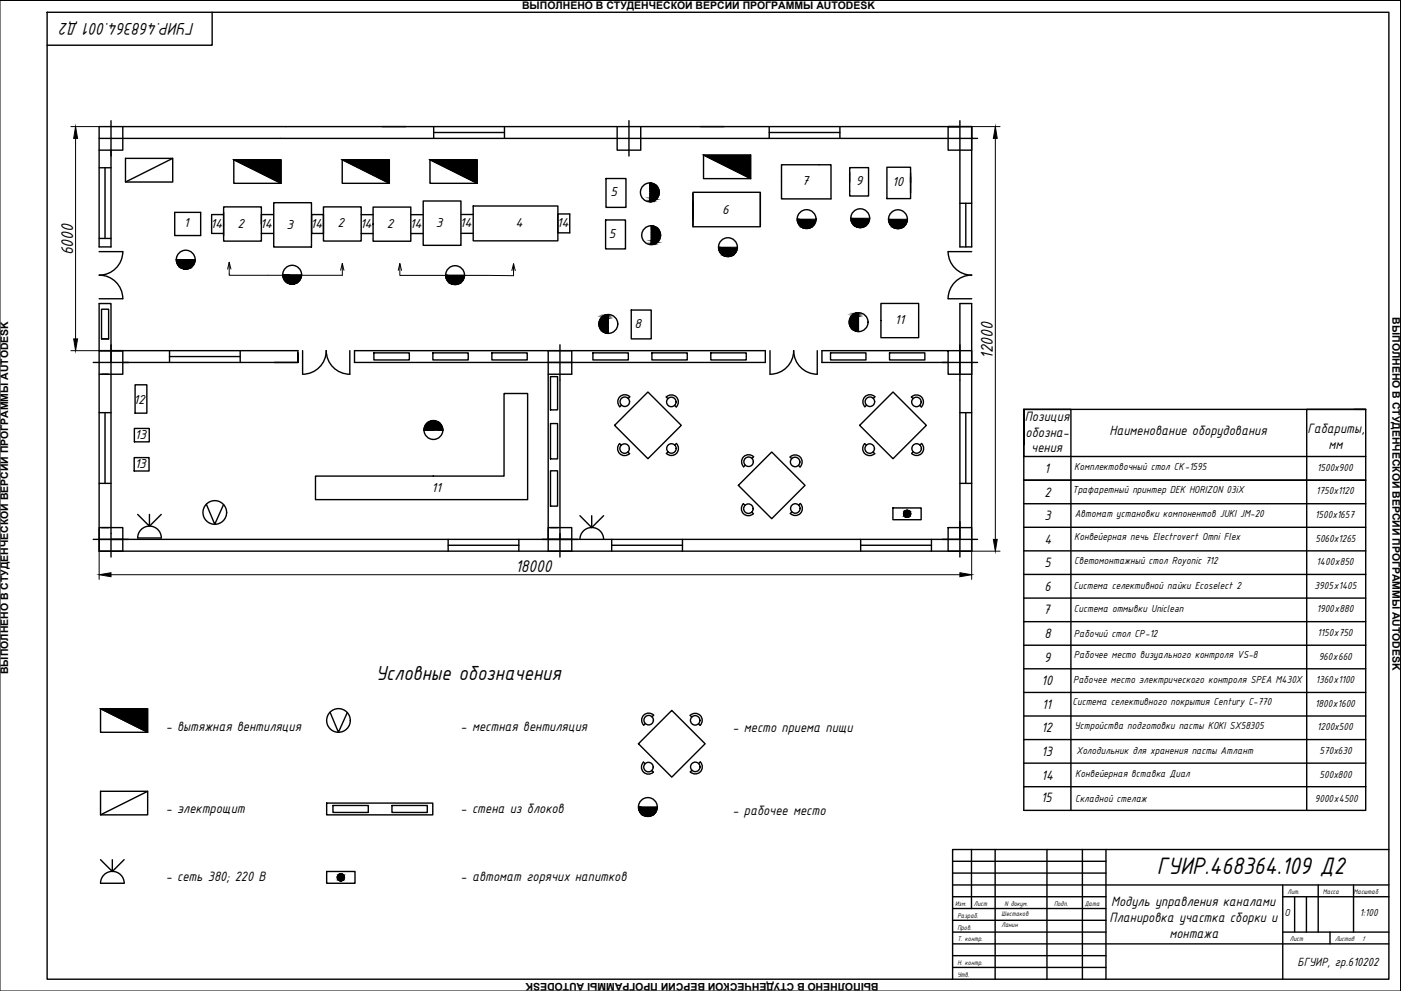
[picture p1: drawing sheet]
<svg xmlns="http://www.w3.org/2000/svg" width="594mm" height="420mm" viewBox="0 0 594 420" stroke-linecap="round" stroke-linejoin="round" font-family="sans-serif">
<!-- layer: RAHMEN025 -->
<path d="M593.9 .2v420v-420h-593.9v420" fill="none" stroke="#000" stroke-width=".42"/>
<g fill="none" stroke="#000" stroke-width=".59">
<path d="M20 5.2h568.9v410h-568.9zM90 5.2v14h-70M403.9 375.2h185M403.9 370.2h65.1M403.9 365.2h65.1M411.9 360.2v25M422 360.2v55M443.9 360.2v55M459 360.2v55M469 360.2v55M543.9 375.2v40M559 375.2v20"/>
<path d="M574 375.2v20M588.9 360.2h-185v55M403.9 395.2h65.1M403.9 380.2h65.1M403.9 390.2h65.1M403.9 385.2h65.1M543.9 395.2h45M543.9 380.2h45M549 380.2v15M554 380.2v15M564 395.2v5M403.9 410.2h65.1"/>
<path d="M403.9 405.2h65.1M403.9 400.2h185"/>
</g>
<!-- layer: 0 -->
<g fill="none" stroke="#000" stroke-width=".42">
<path d="M30.1 53.7h11.9M32 58.7v85M412 53.7h12.1M422.1 58.7v170M96.5 114.1l.7-2.9 .7 2.9M97.2 111.2v5.5h48v-5M144.4 114.6l.8-2.9 .6 2.9M168.9 114.6l.6-2.8 .8 2.8M169.5 111.8v5l48.3 .1v-5.1M217 114.7l.8-2.9 .7 2.9M30.1 148.7h11.9M43.1 143.7h3"/>
<path d="M42 233.7v12M424.1 233.7h-12.1v12M47.1 243.7h359.9M270.7 342.2h8M0 420.2h593.9"/>
</g>
<g fill="none" stroke="#000" stroke-width=".59">
<path d="M42 58.7h372.5M47.1 51.2v53.5h-5.1v-51h370v51h-5v-53.5M52.1 53.7v10h-10.1M162.1 53.7h9.9M183.9 53.7v5M183.9 56.2h30M213.9 53.7v5M261.7 53.7v10h10v-10M266.7 51.2v15M297.1 53.7h9.9M326.2 56.2h30M326.2 53.7v5"/>
<path d="M356.2 53.7v5M402 53.7h10v10h-10v-10h5M412 53.7v5M42 71.1h5.1M44.5 71.1v30M53.2 67.1h20v10.1h-20zM73.2 67.1l-20 10.1M99.1 67.7v10h20.1M99.1 67.7h20.1v10zM145.1 67.7v10h20M145.1 67.7h20v10zM182.3 67.7v10h20.1"/>
<path d="M182.3 67.7h20.1v10zM257 75.7h8.4v12.2h-8.4zM298.3 65.7v10h20M298.3 65.7h20v10zM331.4 69.9h21v14.4h-21zM360.3 73.1v10h8v-12h-8v6M376.1 70.9h10v13.3h-10zM386.1 73.3v8.4M74.1 90h11v9.9h-11zM94.7 91h-5v8h5M94.8 87.7h16v14.5h-16zM94.8 90.1v9.8"/>
<path d="M110.8 99h5M115.8 91h-5v4M132.2 91h5v8h-5zM137.2 87.7h16v14.5h-16zM153.2 99h5M153.2 91h5M158.2 87.8h16v14.5h-16zM174.3 99h5M174.3 91h5M195.5 90.9h5M195.5 98.9h5M200.7 87.3h35.9v14.8h-35.9z"/>
<path d="M236.6 90.7h5v8h-5zM256.8 93.3h8.4v12.2h-8.4zM293.8 95.8v-14.3h28.6v14.3M293.8 82v14.1h28.6v-14.1M407 86.2h5M409.5 86.2v18.5M42 106.7h10.1a10 10 0 0 1-10 10M42 101.1h5.1M42.1 116.6a10 10 0 0 1 10 10l-10.1 .1M74.7 110.1h8h-4M132 104.7h-15.9v-18.8h16v18.8M195.3 104h-15.8v-18.8h16v18.8"/>
<path d="M412 106.7h-10a10 10 0 0 0 10.1 10M412.1 116.6a10 10 0 0 0-10.1 10l10 .1M43.1 131.1h3v12.6h-3zM267.7 131.4h8.4v12.3h-8.4zM373.5 128.7h16.1v14.5h-16.1zM39.5 153.7h86.8M43.1 158.7h3M47.1 153.7v-25h-5.1v105h370v-105h-5v107.5M47.1 148.7h79.2v5v-4M47.1 146.2v90M52.1 148.7h-10.1h10.1v10h-10.1M71.9 148.7v5"/>
<path d="M71.9 151.2h30M101.9 148.7v5M128.3 148.7v10M148.3 148.7l.1 10a10 10 0 0 1-10.1-10 10 10 0 0 1-10 10M150.3 148.7h174.2v5h-174.2zM158.5 149.6h15.1v3h-15.1zM183.6 149.6h14.9v3h-14.9zM208.6 149.6h15v3h-15zM232.5 148.7v10M233.4 159.7h3v14.1h-3zM237.4 146.2v82.5M242.4 148.7v10h-9.9v70"/>
<path d="M251.4 149.6h15v3h-15zM276.4 149.6h15v3h-15zM301.4 149.6h15v3h-15zM326.5 148.7v10a10 10 0 0 0 10-10 10 10 0 0 0 10.1 10l-.1-10M352.2 149.6h15v3h-15zM377.2 149.6h15v3h-15zM402 148.7h10v10h-10v-10h-53.5v5h66M42 175h5.1M44.5 175v29.9M57.3 163.2h5v12h-5zM233.4 179.6h3v15h-3zM266.3 169l.8-.8a2.98 2.98 0 0 0-4.3 0 2.98 2.98 0 0 0 0 4.2l.7-.6"/>
<path d="M274.7 166.2l14.2 14.1-14.2 14.2-14.1-14.2zM283.2 169l-.6-.7a2.98 2.98 0 0 1 4.2 0 2.98 2.98 0 0 1 0 4.2M286 171.8l.8 .8M367.5 171.8l-.8 .7M371 168.2l-.7 .8M371 168.2a2.98 2.98 0 0 0-4.2 0 2.98 2.98 0 0 0 0 4.2M378.7 166.2l14.1 14.1-14.1 14.2-14.2-14.2zM387.2 169l-.7-.7a2.98 2.98 0 0 1 4.2 0 2.98 2.98 0 0 1 0 4.2M390 171.8l.7 .8M407 175h5M409.5 175v29.9M434.1 173.6h20v170"/>
<path d="M574.1 173.6h5v159.9M56.9 194h6.3v5.7h-6.3zM57 181.7h6.3v5.6h-6.3zM183.8 182.3h-4.1h8M233.4 199.6h3v15h-3zM262.7 188.1l.7 .7M262.7 188.1a2.98 2.98 0 0 0 0 4.2 2.98 2.98 0 0 0 4.3 0M266.2 191.6l.8 .8M286.8 188l-.7 .7M286.8 188a2.98 2.98 0 0 1 0 4.3 2.98 2.98 0 0 1-4.2 0l.7-.7M316 197.2l-.7 .8M318.9 194.4l.6-.7a2.98 2.98 0 0 0-4.2 0 2.98 2.98 0 0 0 0 4.2"/>
<path d="M327.2 191.6l14.2 14.2-14.2 14.1-14.1-14.1zM335 193.8l.7 .7M335.1 193.7a2.98 2.98 0 0 1 4.2 0 2.98 2.98 0 0 1 0 4.3M338.6 197.3l.7 .7M367.4 188.8l-.7-.7a2.98 2.98 0 0 0 0 4.2 2.98 2.98 0 0 0 4.2 0M370.2 191.6l.7 .8M387.2 191.6l-.7 .7M390.1 188.7l.7-.7a2.98 2.98 0 0 1 0 4.3 2.98 2.98 0 0 1-4.2 0M434.1 188.6v-15v19.9h145M42 204.9h5.1M58.4 218.1l5 5v-5M68.4 218.1l-5 5"/>
<path d="M87.5 213.8l3.6 8.5 3.7-8.3M133.8 201.8h79.9v-35h10v45h-89.9zM245.9 218.7l5 5v-5M255.9 218.7l-5 5M315.2 213.6l.7 .6M315.2 213.6a2.98 2.98 0 0 0 0 4.2 2.98 2.98 0 0 0 4.3 0M318.8 217.1l.7 .7M338.6 214.2l.8-.7a2.98 2.98 0 0 1 0 4.2 2.98 2.98 0 0 1-4.3 0l.7-.7M378.6 215.3h12v5h-12zM407 204.9h5M434.1 203.6h145M434.1 213.6h145"/>
<path d="M39.5 228.7h375M42 223.7h10.1v10h-10.1zM43.1 223.7h3M58.4 228.1a5 5 0 0 1 5-5 5 5 0 0 1 5 5M58.4 228.1h10M190 228.7v5M190 231.2h30M220 228.7v5M232.5 223.7h9.9v10h-9.9zM233.4 223.7h3M237.4 226.2v10M245.9 228.7a5 5 0 0 1 5-5.1 5 5 0 0 1 5 5.1"/>
<path d="M259.4 231.2h30M259.4 228.7v5M289.4 228.7v5M365 231.2h30M365 228.7v5M395 228.7v5M402 223.7h10v10h-10zM434.1 223.6h145M434.1 233.6h145M434.1 243.5h145M434.1 253.6h145M434.1 263.6h145"/>
<path d="M434.1 273.6h145M434.1 283.5h145M434.1 293.6h145M42.6 300.5v10h20M42.6 300.5h20v10zM140 302l3.5 8.5 3.7-8.3M277.2 303.2l-.8 .8M277.2 303.2a2.98 2.98 0 0 0-4.2 0 2.98 2.98 0 0 0 0 4.2l.6-.6M284.9 301.2l14.1 14.1-14.1 14.2-14.2-14.2zM293.3 304l-.6-.7a2.98 2.98 0 0 1 4.2 0 2.98 2.98 0 0 1 0 4.2l-.7-.7M434.1 313.6h145M434.1 303.6h145"/>
<path d="M42.6 335.5h20v10h-20zM62.6 335.5l-20 10M273.6 323.8l-.7-.7a2.98 2.98 0 0 0 0 4.2 2.98 2.98 0 0 0 4.2 0l-.7-.7M296.2 323.8l.7-.8a2.98 2.98 0 0 1 0 4.3 2.98 2.98 0 0 1-4.2 0l.7-.7M434.1 333.5v-159.9h145h-25v170M434.1 333.5v10.1h145v-10.1M434.1 323.6h145M434.1 333.5h145M138.5 340.5h45v5h-45zM141.2 341.5h15v3h-15zM166.2 341.5h15v3h-15zM42.6 374.5a5 5 0 0 1 5-5.1 5 5 0 0 1 5.1 5.1"/>
<path d="M42.6 364.5l5 5v-5M42.6 374.5h10M52.6 364.5l-5 5M138.5 369.5h12v5h-12z"/>
<circle cx="275.6" cy="81.6" r="4"/>
<circle cx="276.1" cy="99.7" r="4"/>
<circle cx="342" cy="92.9" r="4"/>
<circle cx="364.8" cy="92.5" r="4"/>
<circle cx="380.8" cy="92.9" r="4"/>
<circle cx="78.8" cy="110.1" r="4"/>
<circle cx="123.9" cy="116.5" r="4"/>
<circle cx="193" cy="116.6" r="4"/>
<circle cx="308.7" cy="104.8" r="4"/>
<circle cx="258" cy="137.4" r="4"/>
<circle cx="364.1" cy="136.6" r="4"/>
<circle cx="264.9" cy="170.3" r="2.01"/>
<circle cx="284.7" cy="170.4" r="2.01"/>
<circle cx="368.9" cy="170.3" r="2.01"/>
<circle cx="388.6" cy="170.4" r="2.01"/>
<circle cx="183.8" cy="182.3" r="4"/>
<circle cx="264.9" cy="190.2" r="2.01"/>
<circle cx="284.7" cy="190.1" r="2.01"/>
<circle cx="317.4" cy="195.8" r="2.01"/>
<circle cx="337.2" cy="195.9" r="2.01"/>
<circle cx="368.8" cy="190.2" r="2.01"/>
<circle cx="388.7" cy="190.1" r="2.01"/>
<circle cx="91.1" cy="217.3" r="5"/>
<circle cx="317.4" cy="215.7" r="2.01"/>
<circle cx="337.2" cy="215.6" r="2.01"/>
<circle cx="384.7" cy="217.8" r="1.5"/>
<circle cx="143.5" cy="305.5" r="5"/>
<circle cx="275.1" cy="305.3" r="2.01"/>
<circle cx="294.8" cy="305.4" r="2.01"/>
<circle cx="275" cy="325.2" r="2.01"/>
<circle cx="294.8" cy="325.1" r="2.01"/>
<circle cx="274.7" cy="342.2" r="4"/>
<circle cx="144.5" cy="372" r="1.5"/>
</g>
<g fill="#000" stroke="#000" stroke-width=".42">
<path d="M32 53.7l.9 5h-1.7zM422.1 53.7l.8 5h-1.7zM99.1 67.7h20.1v10zM145.1 67.7h20v10zM182.3 67.7h20.1v10zM275.5 77.6h.8zM298.3 65.7h20v10zM275.5 85.3h1.5zM276.1 95.7l.8 .1zM276.1 103.5h1.4zM257.2 133.4h.7zM363.3 132.7l.8-.1z"/>
<path d="M31.2 143.7h1.7l-.9 5zM256.5 141.1l1.4 .2zM362.6 140.3l1.5 .2zM421.2 228.7h1.7l-.8 5zM42 243.7l5.1-.9v1.7zM407 242.8l5 .9-5 .8zM42.6 300.5h20v10z"/>
<path d="M275.5 77.6l1.5 .3zM275.5 77.6l1.5 .3z"/>
<path d="M275.5 77.9l2.2 .3-.7-.3zM275.5 77.9l2.2 .3h-2.2z"/>
<path d="M275.5 78.2l2.8 .4-.6-.4zM275.5 78.2l2.8 .4h-2.8z"/>
<path d="M275.5 78.6l3.2 .6-.4-.6zM275.5 78.6l3.2 .6h-3.2z"/>
<path d="M275.5 79.2l3.6 .6-.4-.6zM275.5 79.2l3.6 .6h-3.6z"/>
<path d="M275.5 79.8l3.9 .7-.3-.7zM275.5 79.8l3.9 .7h-3.9z"/>
<path d="M275.5 85.3l.8 .2zM275.5 85.5h.8z"/>
<path d="M276.1 95.8l1.4 .2zM276.1 95.8l1.4 .2z"/>
<path d="M276.1 96l2.1 .4-.7-.4zM276.1 96l2.1 .4h-2.1z"/>
<path d="M275.5 85l1.5 .3 .7-.3zM275.5 85l1.5 .3h-1.5z"/>
<path d="M276.1 96.4l2.7 .4-.6-.4zM276.1 96.4l2.7 .4h-2.7z"/>
<path d="M275.5 84.5l2.2 .5 .6-.5zM275.5 84.5l2.2 .5h-2.2z"/>
<path d="M275.5 84l2.8 .5 .4-.5zM275.5 84l2.8 .5h-2.8z"/>
<path d="M276.1 96.8l3.2 .5-.5-.5zM276.1 96.8l3.2 .5h-3.2z"/>
<path d="M275.5 83.4l3.2 .6 .4-.6zM275.5 83.4l3.2 .6h-3.2z"/>
<path d="M276.1 97.3l3.6 .7-.4-.7zM276.1 97.3l3.6 .7h-3.6z"/>
<path d="M275.5 80.5l4 .7-.1-.7zM275.5 80.5l4 .7h-4z"/>
<path d="M275.5 82.7l3.6 .7 .3-.7zM275.5 82.7l3.6 .7h-3.6z"/>
<path d="M275.5 81.2l4 .8v-.8zM275.5 81.2l4 .8h-4z"/>
<path d="M275.5 82l3.9 .7 .1-.7zM275.5 82l3.9 .7h-3.9z"/>
<path d="M276.1 98l3.9 .6-.3-.6zM276.1 98l3.9 .6h-3.9z"/>
<path d="M276.1 98.6l4 .8-.1-.8zM276.1 98.6l4 .8h-4z"/>
<path d="M276.1 99.4l4 .7v-.7zM276.1 99.4l4 .7h-4z"/>
<path d="M340.9 96.8h2.2zM340.9 96.8l1.5 .1z"/>
<path d="M340.2 96.5l2.9 .3 .7-.3zM340.2 96.5l2.9 .3z"/>
<path d="M339.6 96.1l4.2 .4 .6-.4zM339.6 96.1l4.2 .4h-3.6z"/>
<path d="M339 95.6l5.4 .5 .6-.5zM339 95.6l5.4 .5h-4.8z"/>
<path d="M338.6 95l6.4 .6 .4-.6zM338.6 95l6.4 .6h-6z"/>
<path d="M338.3 94.4l7.1 .6 .3-.6zM338.3 94.4l7.1 .6h-6.8z"/>
<path d="M338.1 93.6l7.6 .8 .2-.8zM338.1 93.6l7.6 .8h-7.4z"/>
<path d="M338 92.9l7.9 .7 .1-.7zM338 92.9l7.9 .7h-7.8z"/>
<path d="M363.6 96.4h2.2zM363.6 96.4l1.5 .1z"/>
<path d="M363 96.1l2.8 .3 .7-.3zM363 96.1l2.8 .3h-2.2z"/>
<path d="M362.3 95.7l4.2 .4 .7-.4zM362.3 95.7l4.2 .4h-3.5z"/>
<path d="M361.8 95.2l5.4 .5 .5-.5zM361.8 95.2l5.4 .5h-4.9z"/>
<path d="M361.3 94.6l6.4 .6 .4-.6zM361.3 94.6l6.4 .6h-5.9z"/>
<path d="M361 94l7.1 .6 .4-.6zM361 94l7.1 .6h-6.8z"/>
<path d="M360.8 93.3l7.7 .7 .2-.7zM360.8 93.3l7.7 .7h-7.5z"/>
<path d="M360.7 92.5l8 .8v-.8zM360.7 92.5l8 .8h-7.9z"/>
<path d="M379.6 96.8h2.2zM379.6 96.8l1.5 .1z"/>
<path d="M379 96.6l2.8 .2 .7-.2zM379 96.6l2.8 .2z"/>
<path d="M378.3 96.2l4.2 .4 .7-.4zM378.3 96.2l4.2 .4h-3.5z"/>
<path d="M377.8 95.7l5.4 .5 .5-.5zM377.8 95.7l5.4 .5h-4.9z"/>
<path d="M377.3 95.1l6.4 .6 .4-.6zM377.3 95.1l6.4 .6h-5.9z"/>
<path d="M377 94.4l7.1 .7 .4-.7zM377 94.4l7.1 .7h-6.8z"/>
<path d="M376.8 93.7l7.7 .7 .2-.7zM376.8 93.7l7.7 .7h-7.5z"/>
<path d="M376.7 93l8 .7v-.7zM376.7 93l8 .7h-7.9z"/>
<path d="M77.6 114h2.2zM77.6 114l1.5 .1z"/>
<path d="M76.9 113.7l2.9 .3 .7-.3zM76.9 113.7l2.9 .3z"/>
<path d="M76.3 113.3l4.2 .4 .7-.4zM76.3 113.3l4.2 .4h-3.6z"/>
<path d="M75.8 112.8l5.4 .5 .5-.5zM75.8 112.8l5.4 .5h-4.9z"/>
<path d="M75.3 112.2l6.4 .6 .4-.6zM75.3 112.2l6.4 .6h-5.9z"/>
<path d="M75 111.6l7.1 .6 .4-.6zM75 111.6l7.1 .6h-6.8z"/>
<path d="M74.8 110.9l7.7 .7 .1-.7zM74.8 110.9l7.7 .7h-7.5z"/>
<path d="M74.7 110.1l7.9 .8 .1-.8zM74.7 110.1l7.9 .8h-7.8z"/>
<path d="M121.5 119.7l4.1 .4 .7-.4zM121.5 119.7l4.1 .4h-3.5z"/>
<path d="M120.9 119.2l5.4 .5 .5-.5zM120.9 119.2l5.4 .5h-4.8z"/>
<path d="M120.4 118.6l6.4 .6 .5-.6zM120.4 118.6l6.4 .6h-5.9z"/>
<path d="M120.1 117.9l7.2 .7 .3-.7zM120.1 117.9l7.2 .7h-6.9z"/>
<path d="M119.9 117.2l7.7 .7 .2-.7zM119.9 117.2l7.7 .7h-7.5z"/>
<path d="M119.8 116.5l8 .7v-.7zM119.8 116.5l8 .7h-7.9z"/>
<path d="M190.5 119.8l4.2 .5 .7-.5zM190.5 119.8l4.2 .5h-3.6z"/>
<path d="M190 119.4l5.4 .4 .5-.4zM190 119.4l5.4 .4h-4.9z"/>
<path d="M189.5 118.8l6.4 .6 .4-.6zM189.5 118.8l6.4 .6h-5.9z"/>
<path d="M189.2 118.1l7.1 .7 .4-.7zM189.2 118.1l7.1 .7h-6.8z"/>
<path d="M189 117.4l7.7 .7 .1-.7zM189 117.4l7.7 .7h-7.5z"/>
<path d="M188.9 116.7l7.9 .7 .1-.7zM188.9 116.7l7.9 .7h-7.8z"/>
<path d="M276.1 103.5l.8 .2zM276.1 103.7h.8z"/>
<path d="M276.1 103.1l1.4 .4 .7-.4zM276.1 103.1l1.4 .4h-1.4z"/>
<path d="M276.1 102.7l2.1 .4 .6-.4zM276.1 102.7l2.1 .4h-2.1z"/>
<path d="M276.1 102.2l2.7 .5 .5-.5zM276.1 102.2l2.7 .5h-2.7z"/>
<path d="M276.1 101.5l3.2 .7 .4-.7zM276.1 101.5l3.2 .7h-3.2z"/>
<path d="M276.1 100.8l3.6 .7 .3-.7zM276.1 100.8l3.6 .7h-3.6z"/>
<path d="M276.1 100.1l3.9 .7 .1-.7zM276.1 100.1l3.9 .7h-3.9z"/>
<path d="M307.6 108.7h2.2zM307.6 108.7l1.4 .1z"/>
<path d="M306.9 108.4l2.9 .3 .7-.3zM306.9 108.4l2.9 .3z"/>
<path d="M306.3 108l4.2 .4 .6-.4zM306.3 108l4.2 .4h-3.6z"/>
<path d="M305.7 107.5l5.4 .5 .5-.5zM305.7 107.5l5.4 .5h-4.8z"/>
<path d="M305.3 106.9l6.3 .6 .5-.6zM305.3 106.9l6.3 .6h-5.9z"/>
<path d="M304.9 106.3l7.2 .6 .3-.6zM304.9 106.3l7.2 .6h-6.8z"/>
<path d="M304.8 105.6l7.6 .7 .2-.7zM304.8 105.6l7.6 .7h-7.5z"/>
<path d="M304.7 104.8l7.9 .8 .1-.8zM304.7 104.8l7.9 .8h-7.8z"/>
<path d="M122.8 120.4h2.2zM122.8 120.4l1.4 .1z"/>
<path d="M122.1 120.1l2.9 .3 .6-.3zM122.1 120.1l2.9 .3z"/>
<path d="M191.9 120.5h2.1zM191.9 120.5l1.4 .2z"/>
<path d="M191.1 120.3l2.9 .2 .7-.2zM191.1 120.3l2.9 .2z"/>
<path d="M257.2 133.4l.7 .2zM256.5 133.6h1.4z"/>
<path d="M256.5 133.6l1.4 .4v-.4zM255.9 134l.6-.4 1.4 .4z"/>
<path d="M255.9 134l2 .4v-.4zM255.3 134.4l.6-.4 2 .4z"/>
<path d="M255.3 134.4l2.6 .6v-.6zM255.3 134.4l2.6 .6h-3.1z"/>
<path d="M254.8 135l3.1 .6v-.6zM254.8 135l3.1 .6h-3.5z"/>
<path d="M254.4 135.6l3.5 .7v-.7zM254.4 135.6l3.5 .7h-3.8z"/>
<path d="M254.1 136.3l3.8 .7v-.7zM254.1 136.3l3.8 .7h-3.9z"/>
<path d="M254 137l3.9 .8v-.8zM254 137l3.9 .8h-3.9z"/>
<path d="M254 137.8l3.9 .7v-.7zM254 137.8l3.9 .7h-3.8z"/>
<path d="M254.1 138.5l3.8 .6v-.6zM254.1 138.5l3.8 .6h-3.5z"/>
<path d="M254.4 139.1l3.5 .7v-.7zM254.4 139.1l3.5 .7h-3.1z"/>
<path d="M254.8 139.8l3.1 .5v-.5zM254.8 139.8l3.1 .5h-2.6z"/>
<path d="M363.3 132.7l.8 .2zM362.6 132.9h1.5z"/>
<path d="M362.6 132.9l1.5 .3v-.3zM361.9 133.2l.7-.3 1.5 .3z"/>
<path d="M361.9 133.2l2.2 .4v-.4zM361.4 133.6l.5-.4 2.2 .4z"/>
<path d="M361.4 133.6l2.7 .6v-.6zM361.4 133.6l2.7 .6h-3.2z"/>
<path d="M360.9 134.2l3.2 .6v-.6zM360.9 134.2l3.2 .6h-3.6z"/>
<path d="M360.5 134.8l3.6 .7v-.7zM360.5 134.8l3.6 .7h-3.9z"/>
<path d="M360.2 135.5l3.9 .7v-.7zM360.2 135.5l3.9 .7h-4z"/>
<path d="M360.1 136.2l4 .7v-.7zM360.1 136.2l4 .7h-4z"/>
<path d="M360.1 136.9l4 .8v-.8zM360.1 136.9l4 .8h-3.9z"/>
<path d="M360.2 137.7l3.9 .7v-.7zM360.2 137.7l3.9 .7h-3.6z"/>
<path d="M360.5 138.4l3.6 .6v-.6zM360.5 138.4l3.6 .6h-3.2z"/>
<path d="M360.9 139l3.2 .6v-.6zM360.9 139l3.2 .6h-2.7z"/>
<path d="M361.4 139.6l2.7 .4v-.4zM361.4 139.6l2.7 .4h-2.2z"/>
<path d="M361.9 140l2.2 .3v-.3zM361.9 140l2.2 .3h-1.5z"/>
<path d="M256.5 141.1l1.4 .2zM257.2 141.3l.7 .1z"/>
<path d="M255.3 140.3l2.6 .5v-.5zM255.3 140.3l2.6 .5h-2z"/>
<path d="M255.9 140.8l2 .3v-.3zM255.9 140.8l2 .3z"/>
<path d="M362.6 140.3l1.5 .2zM363.3 140.5l.8 .1z"/>
<path d="M183.4 178.4l1.4 .1zM182.7 178.5h2.1z"/>
<path d="M182.7 178.5l2.8 .3-.7-.3zM182 178.8l.7-.3 2.8 .3z"/>
<path d="M182 178.8l4.2 .4-.7-.4zM181.4 179.2l.6-.4 4.2 .4z"/>
<path d="M181.4 179.2l5.3 .5-.5-.5zM180.8 179.7l.6-.5 5.3 .5z"/>
<path d="M180.8 179.7l6.4 .6-.5-.6zM180.8 179.7l6.4 .6h-6.9z"/>
<path d="M180.3 180.3l7.2 .6-.3-.6zM180.3 180.3l7.2 .6h-7.5z"/>
<path d="M180 180.9l7.7 .7-.2-.7zM180 180.9l7.7 .7h-7.9z"/>
<path d="M179.8 181.6l7.9 .7v-.7zM179.8 181.6l7.9 .7h-8z"/>
<path d="M384.5 216.4h.5zM384.2 216.4h.8z"/>
<path d="M384.2 216.4l1.1 .1zM384 216.5h1.3z"/>
<path d="M384.2 219.3h.8zM384.2 219.3h.6z"/>
<path d="M384 216.5l1.5 .2zM383.7 216.7h1.8z"/>
<path d="M384 219.2h1.3zM384 219.2l1 .1z"/>
<path d="M383.7 216.7l2 .1zM383.5 216.8h2.2z"/>
<path d="M383.7 219h1.8zM383.7 219l1.6 .2z"/>
<path d="M383.5 216.8l2.4 .2zM383.5 216.8l2.4 .2h-2.6z"/>
<path d="M383.5 218.9h2.2zM383.5 218.9l2 .1z"/>
<path d="M383.3 217l2.7 .3-.1-.3zM383.3 217l2.7 .3h-2.8z"/>
<path d="M383.3 218.7h2.6zM383.3 218.7l2.4 .2z"/>
<path d="M383.2 217.3l2.9 .3-.1-.3zM383.2 217.3l2.9 .3h-2.9z"/>
<path d="M383.2 218.4l2.7 .3 .1-.3zM383.2 218.4l2.7 .3h-2.6z"/>
<path d="M383.2 217.6l2.9 .2v-.2zM383.2 217.6l2.9 .2h-3z"/>
<path d="M383.2 218.1l2.8 .3 .1-.3zM383.2 218.1l2.8 .3h-2.8z"/>
<path d="M383.1 217.8l3 .3v-.3zM383.1 217.8l3 .3h-2.9z"/>
<path d="M273.6 346h2.2zM273.6 346l1.5 .2z"/>
<path d="M272.9 345.8l2.9 .2 .7-.2zM272.9 345.8l2.9 .2z"/>
<path d="M272.3 345.4l4.2 .4 .6-.4zM272.3 345.4l4.2 .4h-3.6z"/>
<path d="M271.7 344.9l5.4 .5 .6-.5zM271.7 344.9l5.4 .5h-4.8z"/>
<path d="M271.3 344.3l6.4 .6 .4-.6zM271.3 344.3l6.4 .6h-6z"/>
<path d="M271 343.6l7.1 .7 .3-.7zM271 343.6l7.1 .7h-6.8z"/>
<path d="M270.8 342.9l7.6 .7 .2-.7zM270.8 342.9l7.6 .7h-7.4z"/>
<path d="M270.7 342.2l7.9 .7 .1-.7zM270.7 342.2l7.9 .7h-7.8z"/>
<path d="M144.4 370.5h.5zM144.1 370.5h.8z"/>
<path d="M144.1 370.5l1.1 .1zM143.8 370.6h1.4z"/>
<path d="M144.1 373.4h.8zM144.1 373.4l.6 .1z"/>
<path d="M143.8 370.6l1.6 .2zM143.6 370.8h1.8z"/>
<path d="M143.8 373.3h1.4zM143.8 373.3l1.1 .1z"/>
<path d="M143.6 370.8l2 .2zM143.4 371h2.2z"/>
<path d="M143.6 373.2h1.8zM143.6 373.2l1.6 .1z"/>
<path d="M143.4 371l2.4 .2zM143.4 371l2.4 .2h-2.5z"/>
<path d="M143.4 373h2.2zM143.4 373l2 .2z"/>
<path d="M143.3 371.2l2.6 .2-.1-.2zM143.3 371.2l2.6 .2h-2.8z"/>
<path d="M143.3 372.8h2.5zM143.3 372.8l2.3 .2z"/>
<path d="M143.1 371.4l2.9 .3-.1-.3zM143.1 371.4l2.9 .3h-3z"/>
<path d="M143.1 372.5l2.7 .3 .1-.3zM143.1 372.5l2.7 .3h-2.5z"/>
<path d="M143 371.7l3 .3v-.3zM143 371.7l3 .3h-3z"/>
<path d="M143 372l3 .3v-.3zM143 372l3 .3h-3z"/>
<path d="M143 372.3l2.9 .2 .1-.2zM143 372.3l2.9 .2h-2.8z"/>
</g>
<text font-size="10.9" x="490.6" y="370.7">ГУИР.468364.109 Д2</text>
<text font-size="9.3" x="159.3" y="288.2">Условные обозначения</text>
<g font-size="7.8">
<text x="82.5" y="9.8" transform="rotate(-180 82.5 9.8)">ГУИР.468364.001 Д2</text>
<text x="31.1" y="108.2" transform="rotate(-90 31.1 108.2)">6000</text>
<text x="421" y="152.2" transform="rotate(-90 421 152.2)">12000</text>
<text x="218.5" y="242.7">18000</text>
</g>
<g font-size="6.2">
<text x="434.6" y="178.4">Позиция</text>
<text x="434.9" y="185.1">обозна-</text>
<text x="470.4" y="184.2">Наименование оборудования</text>
<text x="554.4" y="183.6">Габариты,</text>
<text x="437.3" y="191.7">чения</text>
<text x="563.3" y="190.3">мм</text>
<text x="442.9" y="200.5">1</text>
<text x="442.9" y="210.5">2</text>
<text x="442.9" y="220.5">3</text>
<text x="442.9" y="230.5">4</text>
<text x="442.9" y="240.5">5</text>
<text x="442.9" y="250.5">6</text>
<text x="442.5" y="260.5">7</text>
<text x="442.8" y="270.5">8</text>
<text x="442.7" y="280.5">9</text>
<text x="441.7" y="290.5">10</text>
<text x="442" y="300.5">11</text>
<text x="70.3" y="309.8">- вытяжная вентиляция</text>
<text x="195.3" y="309.8">- местная вентиляция</text>
<text x="310.6" y="310.4">- место приема пищи</text>
<text x="441.7" y="310.5">12</text>
<text x="441.7" y="320.5">13</text>
<text x="441.7" y="330.5">14</text>
<text x="441.5" y="340.1">15</text>
<text x="70.3" y="344.7">- электрощит</text>
<text x="195.3" y="344.7">- стена из блоков</text>
<text x="310.6" y="345.4">- рабочее место</text>
<text x="70.3" y="373.7">- сеть 380; 220 В</text>
<text x="195.3" y="373.7">- автомат горячих напитков</text>
<text x="471.2" y="384.2">Модуль управления каналами</text>
<text x="470.5" y="390.9">Планировка участка сборки и</text>
<text x="495.9" y="397.5">монтажа</text>
</g>
<g font-size="5.9">
<text x="258.8" y="83.1">5</text>
<text x="340" y="78.6">7</text>
<text x="362.8" y="78.6">9</text>
<text x="378.3" y="79">10</text>
<text x="306.2" y="90.6">6</text>
<text x="77.9" y="96.4">1</text>
<text x="89.3" y="96.5">14</text>
<text x="100.8" y="96.5">2</text>
<text x="110.3" y="96.5">14</text>
<text x="121.5" y="97">3</text>
<text x="131.7" y="96.5">14</text>
<text x="143.1" y="96.4">2</text>
<text x="152.7" y="96.5">14</text>
<text x="164.1" y="96.5">2</text>
<text x="173.8" y="96.5">14</text>
<text x="184.8" y="96.3">3</text>
<text x="195" y="96.4">14</text>
<text x="218.6" y="96.4">4</text>
<text x="236.1" y="96.2">14</text>
<text x="258.2" y="100.7">5</text>
<text x="379.4" y="137.4">11</text>
<text x="269.1" y="138.9">8</text>
<text x="56.6" y="171.4">12</text>
<text x="57.2" y="186.3">13</text>
<text x="57.1" y="198.6">13</text>
<text x="183" y="208.5">11</text>
</g>
<text font-size="5.4" x="550.2" y="409.5">БГУИР, гр.610202</text>
<g font-size="4.7">
<text x="455.5" y="199.4">Комплектовочный стол СК-1595</text>
<text x="558.5" y="199.6">1500x900</text>
<text x="454.7" y="209.2">Трафаретный принтер DEK HORIZON 03iX</text>
<text x="558.2" y="209.6">1750x1120</text>
<text x="455.7" y="219.4">Автомат установки компонентов JUKI JM-20</text>
<text x="557.7" y="219.7">1500x1657</text>
<text x="455.5" y="229.2">Конвейерная печь Electrovert Omni Flex</text>
<text x="557.8" y="229.7">5060x1265</text>
<text x="455.5" y="239.1">Светомонтажный стол Royonic 712</text>
<text x="558.2" y="239.6">1400х850</text>
<text x="455.3" y="249.6">Система селективной пайки Ecoselect 2</text>
<text x="557.4" y="249.6">3905х1405</text>
<text x="455.4" y="259.5">Система отмывки Uniclean</text>
<text x="558.4" y="259.6">1900х880</text>
<text x="558.7" y="269.7">1150х750</text>
<text x="455.4" y="270.2">Рабочий стол СР-12</text>
<text x="455.4" y="279">Рабочее место визуального контроля VS-8</text>
<text x="559.2" y="279.7">960х660</text>
<text x="455" y="289.6">Рабочее место электрического контроля SPEA M430X</text>
<text x="558" y="289.6">1360х1100</text>
<text x="454.8" y="299">Система селективного покрытия Century C-770</text>
<text x="557.7" y="299.6">1800х1600</text>
<text x="455.7" y="309.2">Устройства подготовки пасты KOKI SX58305</text>
<text x="558.5" y="309.7">1200x500</text>
<text x="456.4" y="319.6">Холодильник для хранения пасты Атлант</text>
<text x="559.5" y="319.7">570x630</text>
<text x="456" y="329.2">Конвейерная вставка Диал</text>
<text x="559.5" y="329.6">500x800</text>
<text x="455.9" y="340.1">Складной стелаж</text>
<text x="557.5" y="340.2">9000х4500</text>
<text x="544.7" y="388.2">О</text>
<text x="576.7" y="388.4">1:100</text>
</g>
<g font-size="4.4">
<text x="221.4" y="3.7">ВЫПОЛНЕНО В СТУДЕНЧЕСКОЙ ВЕРСИИ ПРОГРАММЫ AUTODESK</text>
<text x="590.5" y="134.6" transform="rotate(90 590.5 134.6)">ВЫПОЛНЕНО В СТУДЕНЧЕСКОЙ ВЕРСИИ ПРОГРАММЫ AUTODESK</text>
<text x="3.5" y="285.8" transform="rotate(-90 3.5 285.8)">ВЫПОЛНЕНО В СТУДЕНЧЕСКОЙ ВЕРСИИ ПРОГРАММЫ AUTODESK</text>
<text x="372.6" y="416.7" transform="rotate(-180 372.6 416.7)">ВЫПОЛНЕНО В СТУДЕНЧЕСКОЙ ВЕРСИИ ПРОГРАММЫ AUTODESK</text>
</g>
<g font-size="3.1">
<text x="546" y="379.2">Лит.</text>
<text x="561" y="379.2">Масса</text>
<text x="574" y="379.2">Масштаб</text>
<text x="405" y="384.2">Изм.</text>
<text x="406" y="389.2">Разраб.</text>
<text x="413" y="384.2">Лист</text>
<text x="424.7" y="388.4">Шестаков</text>
<text x="426" y="384.2">N докум.</text>
<text x="447" y="384.2">Подп.</text>
<text x="460" y="384.2">Дата</text>
<text x="406" y="394.2">Пров.</text>
<text x="424.7" y="393.2">Ланин</text>
<text x="406" y="399.2">Т. контр.</text>
<text x="546.9" y="399.2">Лист</text>
<text x="566" y="399.2">Листов</text>
<text x="577.5" y="399.2">1</text>
<text x="406" y="409.2">Н. контр.</text>
<text x="406" y="414.2">Утв.</text>
</g>
</svg>
